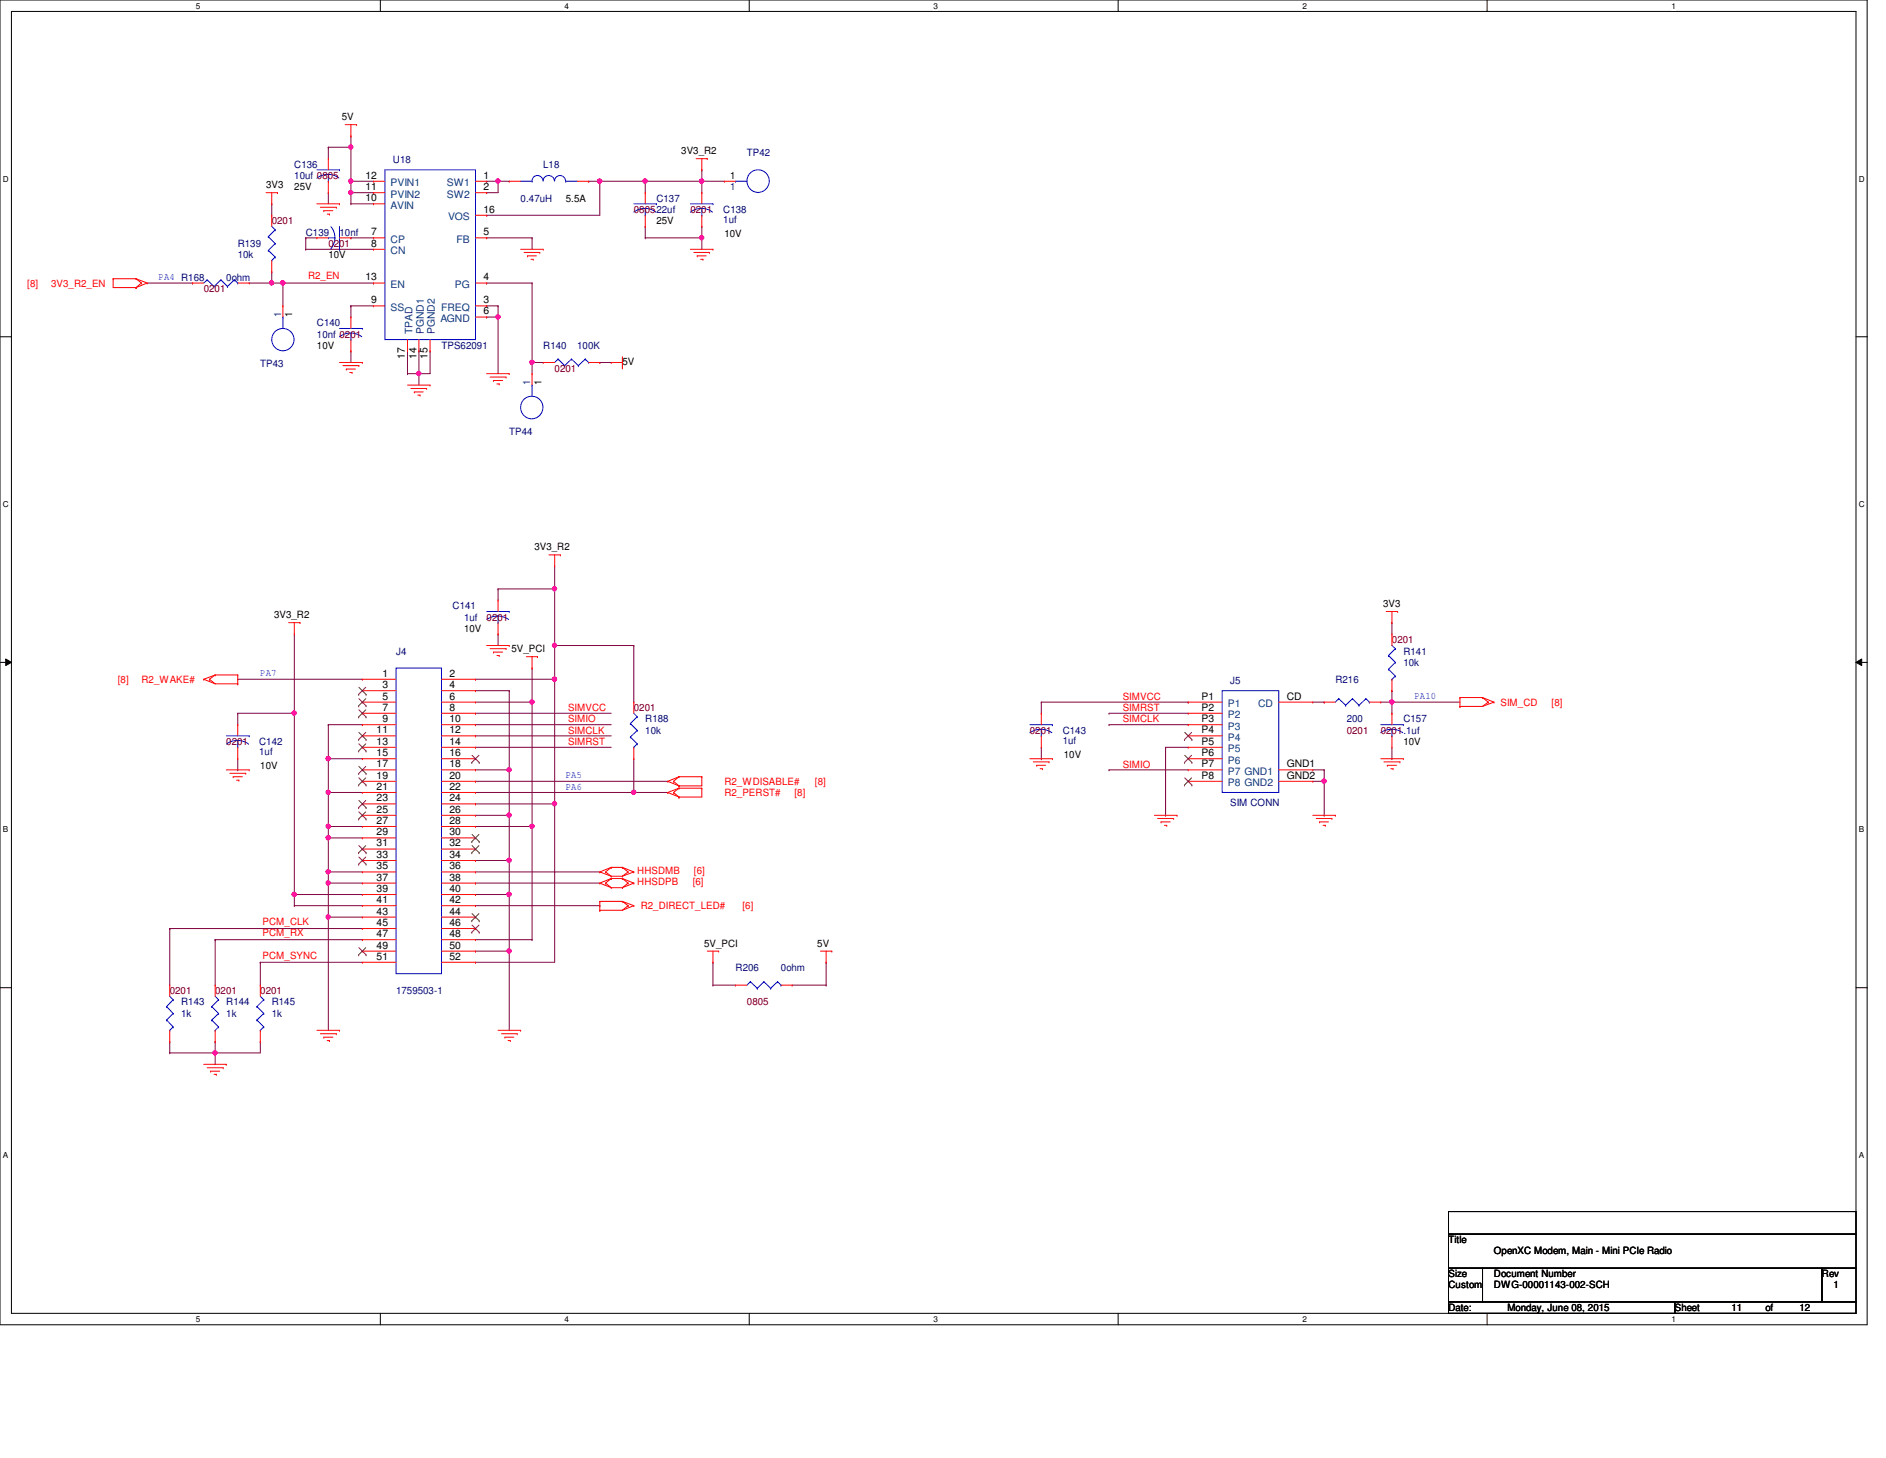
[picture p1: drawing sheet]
<svg xmlns="http://www.w3.org/2000/svg" width="279mm" height="216mm" viewBox="0 0 279 216" stroke-linecap="round" stroke-linejoin="round" font-family="sans-serif">
<path d="M0 0h276.6v196.2h-276.6zM1.7 1.7h273.3v192.8h-273.3z" fill="none" stroke="#000" stroke-width=".15"/>
<g fill="#fff">
<path d="M29 .2h.6v1.3h-.6z"/>
<path d="M29 194.6h.6v1.4h-.6z"/>
</g>
<path d="M56.3 0v1.7M56.3 194.5v1.7" fill="none" stroke="#000" stroke-width=".15"/>
<g fill="#fff">
<path d="M83.7 .2h.6v1.3h-.6z"/>
<path d="M83.7 194.6h.6v1.4h-.6z"/>
</g>
<path d="M111 0v1.7M111 194.5v1.7" fill="none" stroke="#000" stroke-width=".15"/>
<g fill="#fff">
<path d="M138.3 .2h.6v1.3h-.6z"/>
<path d="M138.3 194.6h.6v1.4h-.6z"/>
</g>
<path d="M165.7 0v1.7M165.7 194.5v1.7" fill="none" stroke="#000" stroke-width=".15"/>
<g fill="#fff">
<path d="M193 .2h.6v1.3h-.6z"/>
<path d="M193 194.6h.6v1.4h-.6z"/>
</g>
<path d="M220.3 0v1.7M220.3 194.5v1.7" fill="none" stroke="#000" stroke-width=".15"/>
<g fill="#fff">
<path d="M247.6 .2h.6v1.3h-.6z"/>
<path d="M247.6 194.6h.6v1.4h-.6z"/>
<path d="M.4 25.8h.9v1.3h-.9z"/>
<path d="M275.4 25.8h.8v1.3h-.8z"/>
<path d="M.4 74h.9v1.3h-.9z"/>
<path d="M275.4 74h.8v1.3h-.8z"/>
</g>
<path d="M0 49.9h1.7M275 49.9h1.6" fill="none" stroke="#000" stroke-width=".15"/>
<g fill="#fff">
<path d="M.4 122.2h.8v1.3h-.8z"/>
<path d="M275.4 122.2h.7v1.3h-.7z"/>
</g>
<path d="M0 98.1h1.7M.8 97.6l.9 .5-.9 .5zM275 98.1l.8-.5v1zM275 98.1h1.6" fill="none" stroke="#000" stroke-width=".15"/>
<path d="M.8 97.6l.9 .5-.9 .5zM275 98.1l.8-.5v1z" fill="#000"/>
<g fill="#fff">
<path d="M.4 170.3h.8v1.4h-.8z"/>
<path d="M275.4 170.3h.7v1.4h-.7z"/>
</g>
<path d="M0 146.3h1.7M275 146.3h1.6" fill="none" stroke="#000" stroke-width=".15"/>
<path d="M52 26.8h.1M52 30.2h.1M52 28.5h.1M52 26.8h3.3M52 26.8v1.7M52 30.2h3.3M52 28.5h3.3" fill="none" stroke="#800040" stroke-width=".15"/>
<circle cx="52" cy="28.5" r=".32" fill="#f0f"/>
<circle cx="52" cy="28.5" r=".32" fill="none" stroke="#f0f" stroke-width=".15"/>
<g fill="none" stroke="#800040" stroke-width=".15">
<path d="M45.3 35.2h.1M45.3 36.9h.1M45.3 35.2h1.6M45.3 35.2v1.7M45.3 36.9h10M52 28.5h.1M52 35.2h.1M52 28.5v1.7M52 35.2h3.3M52 45.3h.1M52 52h.1M52 45.3v1.6"/>
<path d="M52 52v1.7M52 45.3h3.3M62.1 52h.1M62.1 55.3h.1M62.1 52v3.3M62.1 55.3h1.6"/>
</g>
<circle cx="62" cy="55.3" r=".32" fill="#f0f"/>
<circle cx="62" cy="55.3" r=".32" fill="none" stroke="#f0f" stroke-width=".15"/>
<path d="M62.1 55.3h.1M62.1 55.3v1.7M63.7 52h.1M63.7 52v3.3M72.1 45.3h.1M72.1 45.3h1.7M73.8 45.3h.1M73.8 46.9h.1M73.8 45.3v10" fill="none" stroke="#800040" stroke-width=".15"/>
<circle cx="73.8" cy="46.9" r=".32" fill="#f0f"/>
<circle cx="73.8" cy="46.9" r=".32" fill="none" stroke="#f0f" stroke-width=".15"/>
<path d="M40.3 30.2h.1M40.3 30.2v1.7M52 21.8h.1M52 21.8v5M40.3 40.3h.1M40.3 40.3v1.6h1.6M41.9 41.9h.1M72.1 46.9h.1M72.1 46.9h1.7" fill="none" stroke="#800040" stroke-width=".15"/>
<circle cx="52" cy="26.8" r=".32" fill="#f0f"/>
<circle cx="52" cy="26.8" r=".32" fill="none" stroke="#f0f" stroke-width=".15"/>
<circle cx="52" cy="21.8" r=".32" fill="#f0f"/>
<circle cx="52" cy="21.8" r=".32" fill="none" stroke="#f0f" stroke-width=".15"/>
<path d="M48.6 21.8h.1M48.6 28.5h.1M48.6 21.8v1.7M48.6 28.5v1.7M52 20.2h.1M52 20.2v1.6h-3.4M72.1 26.8h.1M72.1 26.8h1.7" fill="none" stroke="#800040" stroke-width=".15"/>
<circle cx="73.8" cy="26.8" r=".32" fill="#f0f"/>
<circle cx="73.8" cy="26.8" r=".32" fill="none" stroke="#f0f" stroke-width=".15"/>
<path d="M72.1 28.5h.1M72.1 31.9h.1M73.8 26.8h.1M73.8 26.8v1.7h-1.7M73.8 26.8h1.6M88.9 26.8h.1M88.9 26.8h15.1M88.9 26.8v5.1h-16.8M95.6 26.8h.1" fill="none" stroke="#800040" stroke-width=".15"/>
<circle cx="95.6" cy="26.8" r=".32" fill="#f0f"/>
<circle cx="95.6" cy="26.8" r=".32" fill="none" stroke="#f0f" stroke-width=".15"/>
<path d="M87.2 26.8h.1M87.2 26.8h1.7" fill="none" stroke="#800040" stroke-width=".15"/>
<circle cx="88.8" cy="26.8" r=".32" fill="#f0f"/>
<circle cx="88.8" cy="26.8" r=".32" fill="none" stroke="#f0f" stroke-width=".15"/>
<path d="M95.6 33.5h.1M95.6 35.2h.1M95.6 33.5v1.7M95.6 35.2h8.4M104 25.1h.1M104 33.5h.1M104 35.2h.1M104 25.1v1.7M104 33.5v3.4" fill="none" stroke="#800040" stroke-width=".15"/>
<circle cx="103.9" cy="35.2" r=".32" fill="#f0f"/>
<circle cx="103.9" cy="35.2" r=".32" fill="none" stroke="#f0f" stroke-width=".15"/>
<path d="M95.6 26.8h.1M95.6 26.8v1.7M104 26.8h.1M104 26.8v1.7M78.8 41.9h.1M78.8 41.9v11.8" fill="none" stroke="#800040" stroke-width=".15"/>
<circle cx="78.8" cy="53.7" r=".32" fill="#f0f"/>
<circle cx="78.8" cy="53.7" r=".32" fill="none" stroke="#f0f" stroke-width=".15"/>
<g fill="none" stroke="#800040" stroke-width=".15">
<path d="M72.1 35.2h.1M72.1 35.2h6.7M78.8 35.2h.1M78.8 35.2v1.7M72.1 41.9h.1M72.1 41.9h6.7M78.8 53.7h.1M78.8 53.7h1.7M78.8 53.7v1.6M88.9 53.7h.1M88.9 53.7h1.7M35.2 100.6h.1"/>
<path d="M35.2 100.6h18.5M70.4 115.7h.1M70.4 115.7h28.5M70.4 117.3h23.5M93.9 117.3h.1"/>
</g>
<circle cx="93.9" cy="117.3" r=".32" fill="#f0f"/>
<circle cx="93.9" cy="117.3" r=".32" fill="none" stroke="#f0f" stroke-width=".15"/>
<path d="M48.6 107.3h.1M48.6 112.4h.1M48.6 107.3h5.1M48.6 107.3v5.1M48.6 112.4h5.1M70.4 102.3h.1M70.4 102.3h5M75.4 102.3h.1M75.4 102.3v11.7" fill="none" stroke="#800040" stroke-width=".15"/>
<circle cx="48.6" cy="112.3" r=".32" fill="#f0f"/>
<circle cx="48.6" cy="112.3" r=".32" fill="none" stroke="#f0f" stroke-width=".15"/>
<path d="M48.6 112.4h.1M48.6 112.4v4.9M70.4 114h.1M70.4 114h5" fill="none" stroke="#800040" stroke-width=".15"/>
<circle cx="75.4" cy="114" r=".32" fill="#f0f"/>
<circle cx="75.4" cy="114" r=".32" fill="none" stroke="#f0f" stroke-width=".15"/>
<path d="M48.6 117.3h.1M48.6 117.3h5.1M75.4 114h.1M75.4 114v6.7" fill="none" stroke="#800040" stroke-width=".15"/>
<circle cx="48.6" cy="117.3" r=".32" fill="#f0f"/>
<circle cx="48.6" cy="117.3" r=".32" fill="none" stroke="#f0f" stroke-width=".15"/>
<path d="M48.6 117.3h.1M48.6 117.3v5.1M70.4 120.7h.1M70.4 120.7h5" fill="none" stroke="#800040" stroke-width=".15"/>
<circle cx="75.4" cy="120.7" r=".32" fill="#f0f"/>
<circle cx="75.4" cy="120.7" r=".32" fill="none" stroke="#f0f" stroke-width=".15"/>
<path d="M48.6 122.4h.1M48.6 122.4h5.1M75.4 120.7h.1M75.4 120.7v6.7" fill="none" stroke="#800040" stroke-width=".15"/>
<circle cx="48.6" cy="122.4" r=".32" fill="#f0f"/>
<circle cx="48.6" cy="122.4" r=".32" fill="none" stroke="#f0f" stroke-width=".15"/>
<path d="M48.6 122.4h.1M48.6 124.1h.1M48.6 122.4v6.7M48.6 124.1h5.1" fill="none" stroke="#800040" stroke-width=".15"/>
<circle cx="48.6" cy="129.1" r=".32" fill="#f0f"/>
<circle cx="48.6" cy="129.1" r=".32" fill="none" stroke="#f0f" stroke-width=".15"/>
<circle cx="48.6" cy="124.1" r=".32" fill="#f0f"/>
<circle cx="48.6" cy="124.1" r=".32" fill="none" stroke="#f0f" stroke-width=".15"/>
<path d="M70.4 127.4h.1M70.4 127.4h5" fill="none" stroke="#800040" stroke-width=".15"/>
<circle cx="75.4" cy="127.4" r=".32" fill="#f0f"/>
<circle cx="75.4" cy="127.4" r=".32" fill="none" stroke="#f0f" stroke-width=".15"/>
<path d="M48.6 129.1h.1M48.6 130.8h.1M48.6 129.1h5.1M48.6 129.1v1.7M48.6 130.8h5.1M75.4 127.4h.1M75.4 127.4v5.1" fill="none" stroke="#800040" stroke-width=".15"/>
<circle cx="48.6" cy="130.7" r=".32" fill="#f0f"/>
<circle cx="48.6" cy="130.7" r=".32" fill="none" stroke="#f0f" stroke-width=".15"/>
<path d="M48.6 130.8h.1M48.6 130.8v5M70.4 132.5h.1M70.4 132.5h5" fill="none" stroke="#800040" stroke-width=".15"/>
<circle cx="75.4" cy="132.4" r=".32" fill="#f0f"/>
<circle cx="75.4" cy="132.4" r=".32" fill="none" stroke="#f0f" stroke-width=".15"/>
<path d="M48.6 135.8h.1M48.6 135.8h5.1M48.6 135.8v16.8M75.4 132.5h.1M75.4 132.5v8.3" fill="none" stroke="#800040" stroke-width=".15"/>
<circle cx="48.6" cy="135.8" r=".32" fill="#f0f"/>
<circle cx="48.6" cy="135.8" r=".32" fill="none" stroke="#f0f" stroke-width=".15"/>
<path d="M70.4 140.8h.1M70.4 140.8h5M75.4 140.8h.1M75.4 140.8v11.8" fill="none" stroke="#800040" stroke-width=".15"/>
<circle cx="75.4" cy="140.8" r=".32" fill="#f0f"/>
<circle cx="75.4" cy="140.8" r=".32" fill="none" stroke="#f0f" stroke-width=".15"/>
<path d="M82.2 87.2h.1M82.2 83.8v3.4M70.4 100.6h.1M70.4 119h.1M70.4 100.6h11.8M70.4 119h11.8" fill="none" stroke="#800040" stroke-width=".15"/>
<circle cx="82.1" cy="119" r=".32" fill="#f0f"/>
<circle cx="82.1" cy="119" r=".32" fill="none" stroke="#f0f" stroke-width=".15"/>
<path d="M43.6 93.9v11.7M43.6 105.6h.1M82.2 100.6h.1M82.2 119h.1M82.2 100.6v41.9h-11.8M43.6 132.5h.1M43.6 132.5h10.1M70.4 142.5h.1" fill="none" stroke="#800040" stroke-width=".15"/>
<circle cx="43.6" cy="105.6" r=".32" fill="#f0f"/>
<circle cx="43.6" cy="105.6" r=".32" fill="none" stroke="#f0f" stroke-width=".15"/>
<g fill="none" stroke="#800040" stroke-width=".15">
<path d="M70.4 105.6h.1M70.4 107.3h.1M70.4 109h.1M70.4 110.7h.1M70.4 105.6h20.2M70.4 107.3h20.2M70.4 109h20.2M70.4 110.7h20.2M25.1 137.5h.1M25.1 137.5h28.6M31.9 139.1h.1M31.9 139.1h21.8"/>
<path d="M43.6 134.1h.1M43.6 132.5h.1M43.6 134.1h10.1M43.6 132.5v1.6M70.4 129.1h.1M70.4 130.8h.1M70.4 129.1h18.5M70.4 130.8h18.5M25.1 154.3h.1M25.1 155.9h.1M25.1 154.3v1.6M25.1 155.9h13.5"/>
<path d="M31.9 154.3h.1M31.9 155.9h.1M31.9 154.3v1.6M38.6 142.5h.1M38.6 142.5h15.1"/>
</g>
<circle cx="31.9" cy="155.9" r=".32" fill="#f0f"/>
<circle cx="31.9" cy="155.9" r=".32" fill="none" stroke="#f0f" stroke-width=".15"/>
<g fill="none" stroke="#800040" stroke-width=".15">
<path d="M206.2 92.2h.1M206.2 92.2v1.7M154.3 104h21.7M164.3 105.6h.1M164.3 107.3h.1M164.3 114h.1M164.3 105.6h11.7M164.3 107.3h11.7M164.3 114h11.7M172.7 110.7h.1M172.7 110.7h3.3M176 104h.1"/>
<path d="M194.5 114h1.7M194.5 115.7h1.7M196.2 114h.1M196.2 115.7h.1M196.2 114v1.7M206.2 102.3h.1M206.2 102.3v1.7M25.1 137.5h.1M25.1 137.5v8.4M31.9 139.1h.1M31.9 139.1v6.8M31.9 155.9h.1"/>
<path d="M31.9 155.9v1.7M38.6 154.3h.1M38.6 142.5h.1M38.6 142.5v3.4M38.6 154.3v1.6"/>
</g>
<circle cx="196.1" cy="115.7" r=".32" fill="#f0f"/>
<circle cx="196.1" cy="115.7" r=".32" fill="none" stroke="#f0f" stroke-width=".15"/>
<path d="M35.2 105.6h.1M35.2 105.6v1.7M35.2 105.6h8.4M43.6 105.6h.1M43.6 105.6v26.9M172.7 110.7v10M196.2 115.7v5M43.6 132.5h.1M172.7 120.7h.1M196.2 120.7h.1" fill="none" stroke="#800040" stroke-width=".15"/>
<circle cx="43.6" cy="132.4" r=".32" fill="#f0f"/>
<circle cx="43.6" cy="132.4" r=".32" fill="none" stroke="#f0f" stroke-width=".15"/>
<path d="M104 26.8h.1M104 26.8h3.3M35.2 114h.1M35.2 112.4v1.6M154.3 112.4h.1M154.3 104h.1M154.3 104v1.6M154.3 110.7v1.7" fill="none" stroke="#800040" stroke-width=".15"/>
<circle cx="103.9" cy="26.8" r=".32" fill="#f0f"/>
<circle cx="103.9" cy="26.8" r=".32" fill="none" stroke="#f0f" stroke-width=".15"/>
<path d="M41.9 41.9h.1M41.9 41.9v3.4M41.9 41.9h13.4M55.3 41.9h.1" fill="none" stroke="#800040" stroke-width=".15"/>
<circle cx="41.9" cy="41.9" r=".32" fill="#f0f"/>
<circle cx="41.9" cy="41.9" r=".32" fill="none" stroke="#f0f" stroke-width=".15"/>
<path d="M21.8 41.9h6.7M28.5 41.9h.1M36.9 41.9h3.4M40.3 41.9h.1" fill="none" stroke="#800040" stroke-width=".15"/>
<circle cx="40.2" cy="41.9" r=".32" fill="#f0f"/>
<circle cx="40.2" cy="41.9" r=".32" fill="none" stroke="#f0f" stroke-width=".15"/>
<path d="M73.8 93.9h.1M73.8 87.2h.1M73.8 87.2v1.7M73.8 93.9v1.7M73.8 87.2h8.4M82.2 87.2h.1M82.2 95.6h.1M82.2 87.2v8.4" fill="none" stroke="#800040" stroke-width=".15"/>
<circle cx="82.1" cy="87.2" r=".32" fill="#f0f"/>
<circle cx="82.1" cy="87.2" r=".32" fill="none" stroke="#f0f" stroke-width=".15"/>
<path d="M82.2 95.6h.1M82.2 95.6h11.7M82.2 95.6v5M93.9 95.6h.1M93.9 95.6v8.4M82.2 100.6h.1M93.9 117.3h.1M93.9 112.4v4.9M93.9 117.3h5M98.9 117.3h.1" fill="none" stroke="#800040" stroke-width=".15"/>
<circle cx="82.1" cy="95.6" r=".32" fill="#f0f"/>
<circle cx="82.1" cy="95.6" r=".32" fill="none" stroke="#f0f" stroke-width=".15"/>
<circle cx="82.1" cy="100.6" r=".32" fill="#f0f"/>
<circle cx="82.1" cy="100.6" r=".32" fill="none" stroke="#f0f" stroke-width=".15"/>
<g fill="none" stroke="#800040" stroke-width=".15">
<path d="M60.4 55.3h.1M60.4 52v3.3M60.4 55.3h1.7M62.1 55.3h.1M78.8 98.9h.1M78.8 98.9v5.1M70.4 104h8.4M78.8 104h.1M105.6 145.9h.1M105.6 142.5h.1M105.6 145.9h3.4M105.6 142.5v3.4"/>
<path d="M117.3 145.9h5.1M122.4 145.9h.1M122.4 142.5h.1M122.4 142.5v3.4"/>
</g>
<circle cx="78.8" cy="103.9" r=".32" fill="#f0f"/>
<circle cx="78.8" cy="103.9" r=".32" fill="none" stroke="#f0f" stroke-width=".15"/>
<path d="M70.4 122.4h8.4M78.8 122.4h.1" fill="none" stroke="#800040" stroke-width=".15"/>
<circle cx="78.8" cy="122.4" r=".32" fill="#f0f"/>
<circle cx="78.8" cy="122.4" r=".32" fill="none" stroke="#f0f" stroke-width=".15"/>
<path d="M78.8 104h.1M78.8 104v35.1M206.2 104h.1M206.2 104h10.1M70.4 139.1h8.4M70.4 134.1h18.5M78.8 139.1h.1M78.8 122.4h.1M88.9 134.1h.1" fill="none" stroke="#800040" stroke-width=".15"/>
<circle cx="206.2" cy="103.9" r=".32" fill="#f0f"/>
<circle cx="206.2" cy="103.9" r=".32" fill="none" stroke="#f0f" stroke-width=".15"/>
<path d="M194.5 104h1.7M196.2 104h.1M204.6 104h1.6M206.2 104h.1M206.2 105.6h.1M206.2 112.4h.1M206.2 104v1.6M206.2 110.7v1.7" fill="none" stroke="#800040" stroke-width=".15"/>
<g fill="none" stroke="#f00" stroke-width=".15">
<path d="M51.1 18.5h1.7M52 18.5v1.7M52.8 18.5h.1M39.4 28.5h1.7M40.3 30.2h.1M40.3 31.9h.1M40.3 28.5v1.7M40.3 31.9v1.6M40.3 38.6v1.7M41.1 28.5h.1M46.9 35.2h.1M46.9 30.2h3.4"/>
<path d="M46.9 35.2h1.7M47.5 30.7h2.3M48 31.2h.1M48 31.2h1.3M48.5 31.7h.3M48.6 23.5h.1M48.6 28.5h.1M48.6 23.5v1.6M48.6 26.8v1.7M48.8 31.7h.1M49.8 30.7h.1M50.3 30.2h.1"/>
<path d="M50.3 35.2h1.7M52 20.2h.1M52 35.2h.1M55.3 26.8h.1M55.3 28.5h.1M55.3 30.2h.1M55.3 35.2h.1M55.3 36.9h.1M55.3 28.5h1.7M55.3 30.2h1.7M55.3 36.9h1.7M55.3 35.2h1.7"/>
<path d="M55.3 26.8h1.7M70.4 28.5h1.7M70.4 35.2h1.7M70.4 26.8h1.7M70.4 31.9h1.7M72.1 26.8h.1M72.1 28.5h.1M72.1 31.9h.1M72.1 35.2h.1M75.4 26.8h.1M75.4 26.8h1.7M77.1 36.9h3.4"/>
<path d="M77.6 37.4h2.4M78.1 37.9h.1M78.1 37.9h1.4M78.7 38.4h.3M79 38.4h.1M80 37.4h.1M80.5 36.9h.1M85.5 26.8h1.7M87.2 26.8h.1M95.6 28.5h.1M95.6 33.5h.1M95.6 28.5v1.7"/>
<path d="M95.6 31.9v1.6M102.3 36.9h3.3M102.8 37.4h2.3M103.1 23.5h1.7M103.3 37.9h.1M103.3 37.9h1.3M103.8 38.4h.3M104 25.1h.1M104 28.5h.1M104 33.5h.1M104 23.5v1.6M104 28.5v1.7"/>
<path d="M104 31.9v1.6M104.1 38.4h.1M104.8 23.5h.1M105.1 37.4h.1M105.6 36.9h.1M107.3 26.8h.1M107.3 26.8h1.7M16.8 41.3h.1M16.8 41.3v1.3h3.4M16.8 41.3h3.4M20.2 42.6h.1M20.2 41.3h.1"/>
<path d="M20.2 41.3l1.6 .6M20.2 41.3l.8 .6M21 41.9h.1M21 41.9l-.8 .7M21.8 41.9h.1M21.8 41.9l-1.6 .7M28.5 41.9h.1M28.5 41.9h1.7M35.2 41.9h1.7M36.9 41.9h.1M40.3 40.3h.1M41.9 45.3h.1"/>
<path d="M41.9 45.3v1.6M50.3 53.7h3.4M50.8 54.1h2.4M51.3 54.7h.1M51.3 54.7h1.4M51.8 55.2h.4M52 46.9h.1M52 52h.1M52 46.9v1.7M52 50.3v1.7M52.2 55.2h.1M53.2 54.1h.1"/>
<path d="M53.7 53.7h.1M55.3 45.3h.1M55.3 41.9h.1M55.3 45.3h1.7M55.3 41.9h1.7M60.4 52h.1M60.4 57h3.3M60.4 50.3v1.7M60.9 57.5h2.3M61.4 58h.1M61.4 58h1.3M61.9 58.5h.3"/>
<path d="M62.1 52h.1M62.1 50.3v1.7M62.2 58.5h.1M63.2 57.5h.1M63.7 57h.1M63.7 52h.1M63.7 50.3v1.7M70.4 45.3h1.7M70.4 41.9h1.7M70.4 46.9h1.7M72.1 41.9h.1M72.1 45.3h.1"/>
<path d="M72.1 46.9h.1M72.1 55.3h3.3M72.6 55.8h2.4M73.1 56.3h.1M73.1 56.3h1.4M73.6 56.9h.4M74 56.9h.1M75 55.8h.1M75.4 55.3h.1M78.8 55.3h.1M78.8 55.3v1.7M80.5 53.7h.1"/>
<path d="M80.5 53.7h1.7M87.2 53.7h1.7M88.9 53.7h.1M90.6 53.7h.1M90.6 53.7h1.6M92.2 54.5h.1M92.2 52.8v1.7M31.9 99.9h.1M31.9 99.9l-1.7 .7M31.9 99.9h3.3M31.9 99.9l-.9 .7M35.2 99.9h.1"/>
<path d="M35.2 99.9v1.4M42.8 92.2h1.6M43.6 93.9h.1M43.6 92.2v1.7M44.4 92.2h.1M72.1 95.6h3.3M72.6 96.1h2.4M73.1 96.6h.1M73.1 96.6h1.4M73.6 97.1h.4M73.8 88.9h.1M73.8 93.9h.1"/>
<path d="M73.8 88.9v1.7M73.8 92.2v1.7M74 97.1h.1M75 96.1h.1M75.4 95.6h.1M78 97.2h1.6M78.8 98.9h.1M78.8 97.2v1.7M79.6 97.2h.1M81.3 82.2h1.7M82.2 83.8h.1M82.2 82.2v1.6"/>
<path d="M83 82.2h.1M205.4 90.6h1.7M206.2 92.2h.1M206.2 93.9h.1M206.2 90.6v1.6M206.2 93.9v1.7M207.1 90.6h.1M30.2 100.6h.1M30.2 100.6l1.7 .7M31 100.6h.1M31 100.6l.9 .7M31.9 101.3h3.3"/>
<path d="M33.5 114h3.4M34 114.5h2.4M34.5 115h.1M34.5 115h1.4M35.1 115.5h.3M35.2 101.3h.1M35.2 107.3h.1M35.2 112.4h.1M35.2 107.3v1.7M35.2 110.7v1.7M35.4 115.5h.1M36.4 114.5h.1"/>
<path d="M36.9 114h.1M53.7 100.6h.1M53.7 102.3h.1M53.7 104h.1M53.7 105.6h.1M53.7 107.3h.1M53.7 109h.1M53.7 110.7h.1M53.7 112.4h.1M53.7 114h.1M53.7 115.7h.1M53.7 117.3h.1"/>
<path d="M53.7 119h.1M53.7 114h5M53.7 112.4h5M53.7 104h5M53.7 105.6h5M53.7 107.3h5M53.7 109h5M53.7 110.7h5M53.7 115.7h5M53.7 100.6h5M53.7 102.3h5M53.7 117.3h5"/>
<path d="M53.7 119h5M65.4 114h5M65.4 112.4h5M65.4 104h5M65.4 105.6h5M65.4 107.3h5M65.4 109h5M65.4 110.7h5M65.4 115.7h5M65.4 100.6h5M65.4 102.3h5M65.4 117.3h5"/>
<path d="M65.4 119h5M70.4 100.6h.1M70.4 102.3h.1M70.4 104h.1M70.4 105.6h.1M70.4 107.3h.1M70.4 109h.1M70.4 110.7h.1M70.4 112.4h.1M70.4 114h.1M70.4 115.7h.1M70.4 117.3h.1"/>
<path d="M70.4 119h.1M93.9 104h.1M93.9 112.4h.1M93.9 104v1.6M93.9 110.7v1.7M98.9 115.7h.1M98.9 117.3h.1M98.9 115.7l1.7 .7M98.9 117.3l1.7 .7M99.8 115.7h.1M99.8 117.3h.1M99.8 115.7l.8 .7"/>
<path d="M99.8 117.3l.8 .7M100.6 116.4h.1M100.6 115h.1M100.6 118h.1M100.6 116.7h.1M100.6 115h3.4M100.6 115l-1.7 .7M100.6 115l-.8 .7M100.6 116.7h3.4M100.6 116.7l-1.7 .6M100.6 116.7l-.8 .6M104 115h.1"/>
<path d="M104 116.7h.1M104 115v1.4h-3.4M104 116.7v1.3h-3.4M152.6 112.4h3.3M153.1 112.8h2.3M153.6 113.3h.1M153.6 113.3h1.3M154.1 113.8h.3M154.3 105.6h.1M154.3 110.7h.1M154.3 105.6v1.7M154.3 109v1.7"/>
<path d="M154.4 113.8h.1M155.4 112.8h.1M155.9 112.4h.1M176 104h.1M176 105.6h.1M176 107.3h.1M176 109h.1M176 110.7h.1M176 112.4h.1M176 114h.1M176 115.7h.1M176 114h5.1"/>
<path d="M176 112.4h5.1M176 104h5.1M176 105.6h5.1M176 107.3h5.1M176 109h5.1M176 110.7h5.1M176 115.7h5.1M189.4 114h5.1M189.4 104h5.1M189.4 115.7h5.1M194.5 104h.1M194.5 114h.1"/>
<path d="M194.5 115.7h.1M196.2 104h.1M196.2 104h1.6M202.9 104h1.7M204.6 104h.1M204.6 112.4h3.3M205 112.8h2.4M205.5 113.3h.1M205.5 113.3h1.4M206 113.8h.4M206.2 105.6h.1M206.2 110.7h.1"/>
<path d="M206.2 102.3h.1M206.2 100.6v1.7M206.2 105.6v1.7M206.2 109v1.7M206.4 113.8h.1M207.4 112.8h.1M207.9 112.4h.1M216.3 104.6h.1M216.3 103.3h.1M216.3 104.6h3.3M216.3 103.3h3.3M216.3 103.3v1.3"/>
<path d="M219.6 103.3h.1M219.6 103.3l1.7 .7M219.6 103.3l.9 .7M220.5 104h.1M220.5 104l-.9 .6M221.3 104h.1M221.3 104l-1.7 .6M53.7 120.7h.1M53.7 122.4h.1M53.7 124.1h.1M53.7 125.7h.1M53.7 127.4h.1"/>
<path d="M53.7 129.1h.1M53.7 130.8h.1M53.7 132.5h.1M53.7 134.1h.1M53.7 135.8h.1M53.7 137.5h.1M53.7 139.1h.1M53.7 120.7h5M53.7 122.4h5M53.7 124.1h5M53.7 125.7h5M53.7 127.4h5"/>
<path d="M53.7 129.1h5M53.7 130.8h5M53.7 132.5h5M53.7 134.1h5M53.7 135.8h5M53.7 137.5h5M53.7 139.1h5M65.4 120.7h5M65.4 122.4h5M65.4 124.1h5M65.4 125.7h5M65.4 127.4h5"/>
<path d="M65.4 129.1h5M65.4 130.8h5M65.4 132.5h5M65.4 134.1h5M65.4 135.8h5M65.4 137.5h5M65.4 139.1h5M70.4 120.7h.1M70.4 122.4h.1M70.4 124.1h.1M70.4 125.7h.1M70.4 127.4h.1"/>
<path d="M70.4 129.1h.1M70.4 130.8h.1M70.4 132.5h.1M70.4 134.1h.1M70.4 135.8h.1M70.4 137.5h.1M70.4 139.1h.1M88.9 129.1h.1M88.9 130.8h.1M88.9 134.8h.1M88.9 133.5h.1M88.9 129.1l1.7 .7"/>
<path d="M88.9 130.8l1.7 .6M88.9 134.8h3.3M88.9 133.5h3.3M88.9 133.5v1.3M89.7 129.1h.1M89.7 130.8h.1M89.7 129.1l.9 .7M89.7 130.8l.9 .6M90.6 129.8h.1M90.6 128.4h.1M90.6 131.4h.1M90.6 130.1h.1"/>
<path d="M90.6 128.4h1.6M90.6 129.8h1.6M90.6 128.4l-1.7 .7M90.6 128.4l-.9 .7M90.6 130.1h1.6M90.6 131.4h1.6M90.6 130.1l-1.7 .7M90.6 130.1l-.9 .7M92.2 128.4h.1M92.2 129.8h.1M92.2 130.1h.1M92.2 131.4h.1"/>
<path d="M92.2 133.5h.1M92.2 128.4l1.7 .7M92.2 128.4l.8 .7M92.2 130.1l1.7 .7M92.2 130.1l.8 .7M92.2 133.5l1.7 .6M92.2 133.5l.8 .6M93 129.1h.1M93 130.8h.1M93 134.1h.1M93 129.1l-.8 .7M93 130.8l-.8 .6"/>
<path d="M93 134.1l-.8 .7M93.9 129.1h.1M93.9 130.8h.1M93.9 134.1h.1M93.9 129.1l-1.7 .7M93.9 130.8l-1.7 .6M93.9 134.1l-1.7 .7M171 120.7h3.4M171.5 121.2h2.4M172 121.7h.1M172 121.7h1.4M172.5 122.2h.3"/>
<path d="M172.8 122.2h.1M173.9 121.2h.1M174.4 120.7h.1M194.5 120.7h3.3M195 121.2h2.3M195.5 121.7h.1M195.5 121.7h1.3M196 122.2h.3M196.3 122.2h.1M197.3 121.2h.1M197.8 120.7h.1M25.1 145.9h.1"/>
<path d="M25.1 154.3h.1M25.1 145.9v1.6M25.1 152.6v1.7M30.2 157.6h3.3M30.7 158.1h2.4M31.2 158.6h.1M31.2 158.6h1.4M31.7 159.1h.3M31.9 145.9h.1M31.9 154.3h.1M31.9 145.9v1.6M31.9 152.6v1.7"/>
<path d="M32 159.1h.1M33.1 158.1h.1M33.5 157.6h.1M38.6 145.9h.1M38.6 154.3h.1M38.6 145.9v1.6M38.6 152.6v1.7M46.9 152.6h3.4M47.5 153.1h2.3M48 153.6h.1M48 153.6h1.3M48.5 154.1h.3"/>
<path d="M48.8 154.1h.1M49.8 153.1h.1M50.3 152.6h.1M53.7 140.8h.1M53.7 142.5h.1M53.7 140.8h5M53.7 142.5h5M65.4 140.8h5M65.4 142.5h5M70.4 140.8h.1M70.4 142.5h.1M73.8 152.6h3.3"/>
<path d="M74.3 153.1h2.3M74.8 153.6h.1M74.8 153.6h1.3M75.3 154.1h.3M75.6 154.1h.1M76.6 153.1h.1M77.1 152.6h.1M104.8 140.8h1.7M105.6 142.5h.1M105.6 140.8v1.7M106.5 140.8h.1M109 145.9h.1"/>
<path d="M109 145.9h1.7M115.7 145.9h1.6M117.3 145.9h.1M121.5 140.8h1.7M122.4 142.5h.1M122.4 140.8v1.7M123.2 140.8h.1"/>
</g>
<path d="M214.6 179.4h60.4v3.4h-60.4zM214.6 182.8h60.4v5h-60.4zM214.6 187.8h5v5h-5zM214.6 192.8h33.5v1.7h-33.5zM219.6 187.8h50.3v5h-50.3zM248.1 192.8h26.9v1.7h-26.9zM269.9 187.8h5.1v5h-5.1z" fill="none" stroke="#000" stroke-width=".15"/>
<g fill="none" stroke="#00f" stroke-width=".15">
<path d="M39.8 35.1h.1M39.8 37.1h.1M39.8 35.1l1 1M39.8 37.1l1 1M40.3 38.6h.1M40.3 33.5l.5 .5M40.8 34h.1M40.8 36.1h.1M40.8 38.1h.1M40.8 34l-1 1.1M40.8 36.1l-1 1M40.8 38.1l-.5 .5"/>
<path d="M46.9 26.4l.7-.4 1-.2a2.47 2.47 0 0 1 1.6 .6M46.9 25.1h3.4M48.6 35.2h.1M48.6 26.8h.1M48.6 35.2h1.1M48.6 25.8v1M49 33.6a2.54 2.54 0 0 1 0 3.2M50.3 36.9h.1M50.3 25.1h.1M50.3 33.5v3.4M57 25.1h13.4v25.2h-13.4zM77.1 26.8h1.7"/>
<path d="M78.8 26.8a.8 .8 0 0 1 .8-.8 .8 .8 0 0 1 .8 .8M78.8 26.8h.1M80.5 26.8a.83 .83 0 0 1 .8-.8 .83 .83 0 0 1 .8 .8M82.2 26.8a.8 .8 0 0 1 .8-.8 .8 .8 0 0 1 .8 .8M83.8 26.8h.1M83.8 26.8h1.7M93.9 31.4l.6-.3 1-.2a2.47 2.47 0 0 1 1.7 .5M93.9 30.2h3.3M95.6 31.9h.1M95.6 30.9v1M97.2 30.2h.1M102.3 31.4l.6-.3 1-.2a2.47 2.47 0 0 1 1.6 .5"/>
<path d="M102.3 30.2h3.3M104 31.9h.1M104 30.9v1M105.6 30.2h.1M109 26.8h.1M109 26.8h1.7M30.7 41.4h.1M30.7 41.4l-.5 .5M30.7 41.4l1 1M31.7 42.4h.1M32.7 41.4h.1M32.7 41.4l-1 1"/>
<path d="M32.7 41.4l1 1M33.7 42.4h.1M34.7 41.4h.1M34.7 41.4l-1 1M34.7 41.4l.5 .5M35.2 41.9h.1M41.9 46.9h.1M41.9 46.9v1.7M50.3 49.9a2.75 2.75 0 0 1 3.3 0M50.3 48.6h3.4M52 50.3h.1M52 49.3v1"/>
<path d="M53.7 48.6h.1M78.8 57h.1M78.8 57v1.7M82.7 53.2h.1M82.7 53.2l-.5 .5M82.7 53.2l1 .9M83.7 54.1h.1M84.7 53.2h.1M84.7 53.2l-1 .9M84.7 53.2l1 .9M85.7 54.1h.1M86.7 53.2h.1"/>
<path d="M86.7 53.2l-1 .9M86.7 53.2l.5 .5M87.2 53.7h.1M58.7 98.9h6.7v45.3h-6.7zM72.1 91.7l.6-.3 1-.2a2.69 2.69 0 0 1 1.7 .5M72.1 90.6h3.3M73.8 92.2h.1M73.8 91.2v1M75.4 90.6h.1M205.7 97.1h.1M205.7 99.1h.1M205.7 97.1l1 1"/>
<path d="M205.7 99.1l1 1M206.2 95.6l.5 .5M206.7 96.1h.1M206.7 98.1h.1M206.7 96.1l-1 1M206.7 98.1l-1 1M33.5 109h3.4M33.6 110.2a2.69 2.69 0 0 1 3.2 0M35.2 110.7h.1M35.2 109.6v1.1M36.9 109h.1M93.4 107.1h.1"/>
<path d="M93.4 109.1h.1M93.4 107.1l1 1.1M93.4 109.1l1 1.1M93.9 110.7h.1M93.9 105.6l.5 .5M94.4 106.1h.1M94.4 108.2h.1M94.4 110.2h.1M94.4 106.1l-1 1M94.4 108.2l-1 .9M94.4 110.2l-.5 .5M152.6 108.5l.6-.3 1-.2a2.69 2.69 0 0 1 1.6 .5"/>
<path d="M152.6 107.3h3.3M154.3 109h.1M154.3 108v1M155.9 107.3h.1M181.1 102.3h8.3v15h-8.3zM198.3 103.5h.1M198.3 103.5l-.5 .5M198.3 103.5l1 .9M199.3 104.4h.1M200.4 103.5h.1M200.4 103.5l-1.1 .9M200.4 103.5l.9 .9"/>
<path d="M201.3 104.4h.1M202.4 103.5h.1M202.4 103.5l-1.1 .9M202.4 103.5l.5 .5M202.9 104h.1M204.6 108.5a2.69 2.69 0 0 1 1.6-.5 2.79 2.79 0 0 1 1.6 .5M204.6 107.3h3.3M206.2 109h.1M206.2 100.6h.1M206.2 108v1M206.7 100.1h.1M206.7 100.1l-.5 .5"/>
<path d="M207.9 107.3h.1M24.7 149.1h.1M24.7 151h.1M24.7 149.1l1 1M24.7 151l1 1.1M25.1 152.6h.1M25.1 147.5l.6 .5M25.7 148h.1M25.7 150.1h.1M25.7 152.1h.1M25.7 148l-1 1.1M25.7 150.1l-1 .9"/>
<path d="M25.7 152.1l-.6 .5M31.4 149.1h.1M31.4 151h.1M31.4 149.1l1 1M31.4 151l1 1.1M31.9 152.6h.1M31.9 147.5l.5 .5M32.4 148h.1M32.4 150.1h.1M32.4 152.1h.1M32.4 148l-1 1.1M32.4 150.1l-1 .9"/>
<path d="M32.4 152.1l-.5 .5M38.1 149.1h.1M38.1 151h.1M38.1 149.1l1 1M38.1 151l1 1.1M38.6 152.6h.1M38.6 147.5l.5 .5M39.1 148h.1M39.1 150.1h.1M39.1 152.1h.1M39.1 148l-1 1.1M39.1 150.1l-1 .9"/>
<path d="M39.1 152.1l-.5 .5M111.2 145.4h.1M111.2 145.4l-.5 .5M111.2 145.4l1 .9M112.2 146.3h.1M113.2 145.4h.1M113.2 145.4l-1 .9M113.2 145.4l1 .9M114.2 146.3h.1M115.2 145.4h.1M115.2 145.4l-1 .9M115.2 145.4l.5 .5"/>
<path d="M115.7 145.9h.1"/>
<circle cx="112.3" cy="26.8" r="1.67"/>
<circle cx="41.9" cy="50.3" r="1.65"/>
<circle cx="78.8" cy="60.3" r="1.67"/>
</g>
<g fill="none" stroke="#804000" stroke-width=".15">
<path d="M53.1 102.8h.1M53.1 104.5h.1M53.1 106.2h.1M53.1 109.5h.1M53.1 111.2h.1M53.1 114.6h.1M53.1 116.2h.1M53.1 119.6h.1M53.2 101.8l1 1M53.2 103.5l1 1M53.2 105.1l1 1.1M53.2 108.5l1 1"/>
<path d="M53.2 110.2l1 1M53.2 113.5l1 1.1M53.2 115.2l1 1M53.2 118.5l1 1.1M54.2 101.8l-1.1 1M54.2 103.5l-1.1 1M54.2 105.1l-1.1 1.1M54.2 108.5l-1.1 1M54.2 110.2l-1.1 1M54.2 113.5l-1.1 1.1M54.2 115.2l-1.1 1M54.2 118.5l-1.1 1.1"/>
<path d="M54.2 102.8h.1M54.2 104.5h.1M54.2 106.2h.1M54.2 109.5h.1M54.2 111.2h.1M54.2 114.6h.1M54.2 116.2h.1M54.2 119.6h.1M69.9 112.9h.1M69.9 111.8l1.1 1.1M71 111.8l-1.1 1.1M71 112.9h.1"/>
<path d="M175.5 109.5h.1M175.5 112.9h.1M175.5 116.2h.1M175.5 108.5l1.1 1M175.5 111.8l1.1 1.1M175.5 115.2l1.1 1M176.5 108.5l-1 1M176.5 111.8l-1 1.1M176.5 115.2l-1 1M176.6 109.5h.1M176.6 112.9h.1M176.6 116.2h.1"/>
<path d="M53.1 121.3h.1M53.1 126.3h.1M53.1 128h.1M53.2 120.2l1 1.1M53.2 125.2l1 1.1M53.2 126.9l1 1.1M54.2 120.2l-1.1 1.1M54.2 125.2l-1.1 1.1M54.2 126.9l-1.1 1.1M54.2 121.3h.1M54.2 126.3h.1M54.2 128h.1"/>
<path d="M69.9 124.6h.1M69.9 126.3h.1M69.9 136.4h.1M69.9 138h.1M69.9 135.3l1.1 1.1M69.9 123.6l1.1 1M69.9 125.2l1.1 1.1M69.9 137l1.1 1M71 123.6l-1.1 1M71 125.2l-1.1 1.1M71 135.3l-1.1 1.1M71 137l-1.1 1"/>
<path d="M71 124.6h.1M71 126.3h.1M71 136.4h.1M71 138h.1M53.1 141.4h.1M53.2 140.3l1 1.1M54.2 140.3l-1.1 1.1M54.2 141.4h.1"/>
</g>
<circle cx="52" cy="28.5" r=".32" fill="#f0f"/>
<circle cx="52" cy="28.5" r=".32" fill="none" stroke="#f0f" stroke-width=".15"/>
<circle cx="62" cy="55.3" r=".32" fill="#f0f"/>
<circle cx="62" cy="55.3" r=".32" fill="none" stroke="#f0f" stroke-width=".15"/>
<circle cx="73.8" cy="46.9" r=".32" fill="#f0f"/>
<circle cx="73.8" cy="46.9" r=".32" fill="none" stroke="#f0f" stroke-width=".15"/>
<circle cx="52" cy="26.8" r=".32" fill="#f0f"/>
<circle cx="52" cy="26.8" r=".32" fill="none" stroke="#f0f" stroke-width=".15"/>
<circle cx="52" cy="21.8" r=".32" fill="#f0f"/>
<circle cx="52" cy="21.8" r=".32" fill="none" stroke="#f0f" stroke-width=".15"/>
<circle cx="73.8" cy="26.8" r=".32" fill="#f0f"/>
<circle cx="73.8" cy="26.8" r=".32" fill="none" stroke="#f0f" stroke-width=".15"/>
<circle cx="95.6" cy="26.8" r=".32" fill="#f0f"/>
<circle cx="95.6" cy="26.8" r=".32" fill="none" stroke="#f0f" stroke-width=".15"/>
<circle cx="88.8" cy="26.8" r=".32" fill="#f0f"/>
<circle cx="88.8" cy="26.8" r=".32" fill="none" stroke="#f0f" stroke-width=".15"/>
<circle cx="103.9" cy="35.2" r=".32" fill="#f0f"/>
<circle cx="103.9" cy="35.2" r=".32" fill="none" stroke="#f0f" stroke-width=".15"/>
<circle cx="78.8" cy="53.7" r=".32" fill="#f0f"/>
<circle cx="78.8" cy="53.7" r=".32" fill="none" stroke="#f0f" stroke-width=".15"/>
<circle cx="93.9" cy="117.3" r=".32" fill="#f0f"/>
<circle cx="93.9" cy="117.3" r=".32" fill="none" stroke="#f0f" stroke-width=".15"/>
<circle cx="48.6" cy="112.3" r=".32" fill="#f0f"/>
<circle cx="48.6" cy="112.3" r=".32" fill="none" stroke="#f0f" stroke-width=".15"/>
<circle cx="75.4" cy="114" r=".32" fill="#f0f"/>
<circle cx="75.4" cy="114" r=".32" fill="none" stroke="#f0f" stroke-width=".15"/>
<circle cx="48.6" cy="117.3" r=".32" fill="#f0f"/>
<circle cx="48.6" cy="117.3" r=".32" fill="none" stroke="#f0f" stroke-width=".15"/>
<circle cx="75.4" cy="120.7" r=".32" fill="#f0f"/>
<circle cx="75.4" cy="120.7" r=".32" fill="none" stroke="#f0f" stroke-width=".15"/>
<circle cx="48.6" cy="122.4" r=".32" fill="#f0f"/>
<circle cx="48.6" cy="122.4" r=".32" fill="none" stroke="#f0f" stroke-width=".15"/>
<circle cx="48.6" cy="129.1" r=".32" fill="#f0f"/>
<circle cx="48.6" cy="129.1" r=".32" fill="none" stroke="#f0f" stroke-width=".15"/>
<circle cx="48.6" cy="124.1" r=".32" fill="#f0f"/>
<circle cx="48.6" cy="124.1" r=".32" fill="none" stroke="#f0f" stroke-width=".15"/>
<circle cx="75.4" cy="127.4" r=".32" fill="#f0f"/>
<circle cx="75.4" cy="127.4" r=".32" fill="none" stroke="#f0f" stroke-width=".15"/>
<circle cx="48.6" cy="130.7" r=".32" fill="#f0f"/>
<circle cx="48.6" cy="130.7" r=".32" fill="none" stroke="#f0f" stroke-width=".15"/>
<circle cx="75.4" cy="132.4" r=".32" fill="#f0f"/>
<circle cx="75.4" cy="132.4" r=".32" fill="none" stroke="#f0f" stroke-width=".15"/>
<circle cx="48.6" cy="135.8" r=".32" fill="#f0f"/>
<circle cx="48.6" cy="135.8" r=".32" fill="none" stroke="#f0f" stroke-width=".15"/>
<circle cx="75.4" cy="140.8" r=".32" fill="#f0f"/>
<circle cx="75.4" cy="140.8" r=".32" fill="none" stroke="#f0f" stroke-width=".15"/>
<circle cx="82.1" cy="119" r=".32" fill="#f0f"/>
<circle cx="82.1" cy="119" r=".32" fill="none" stroke="#f0f" stroke-width=".15"/>
<circle cx="43.6" cy="105.6" r=".32" fill="#f0f"/>
<circle cx="43.6" cy="105.6" r=".32" fill="none" stroke="#f0f" stroke-width=".15"/>
<circle cx="31.9" cy="155.9" r=".32" fill="#f0f"/>
<circle cx="31.9" cy="155.9" r=".32" fill="none" stroke="#f0f" stroke-width=".15"/>
<circle cx="196.1" cy="115.7" r=".32" fill="#f0f"/>
<circle cx="196.1" cy="115.7" r=".32" fill="none" stroke="#f0f" stroke-width=".15"/>
<circle cx="43.6" cy="132.4" r=".32" fill="#f0f"/>
<circle cx="43.6" cy="132.4" r=".32" fill="none" stroke="#f0f" stroke-width=".15"/>
<circle cx="103.9" cy="26.8" r=".32" fill="#f0f"/>
<circle cx="103.9" cy="26.8" r=".32" fill="none" stroke="#f0f" stroke-width=".15"/>
<circle cx="41.9" cy="41.9" r=".32" fill="#f0f"/>
<circle cx="41.9" cy="41.9" r=".32" fill="none" stroke="#f0f" stroke-width=".15"/>
<circle cx="40.2" cy="41.9" r=".32" fill="#f0f"/>
<circle cx="40.2" cy="41.9" r=".32" fill="none" stroke="#f0f" stroke-width=".15"/>
<circle cx="82.1" cy="87.2" r=".32" fill="#f0f"/>
<circle cx="82.1" cy="87.2" r=".32" fill="none" stroke="#f0f" stroke-width=".15"/>
<circle cx="82.1" cy="95.6" r=".32" fill="#f0f"/>
<circle cx="82.1" cy="95.6" r=".32" fill="none" stroke="#f0f" stroke-width=".15"/>
<circle cx="82.1" cy="100.6" r=".32" fill="#f0f"/>
<circle cx="82.1" cy="100.6" r=".32" fill="none" stroke="#f0f" stroke-width=".15"/>
<circle cx="78.8" cy="103.9" r=".32" fill="#f0f"/>
<circle cx="78.8" cy="103.9" r=".32" fill="none" stroke="#f0f" stroke-width=".15"/>
<circle cx="78.8" cy="122.4" r=".32" fill="#f0f"/>
<circle cx="78.8" cy="122.4" r=".32" fill="none" stroke="#f0f" stroke-width=".15"/>
<circle cx="206.2" cy="103.9" r=".32" fill="#f0f"/>
<circle cx="206.2" cy="103.9" r=".32" fill="none" stroke="#f0f" stroke-width=".15"/>
<g font-size="1.5">
<text x="50.6" y="17.8">5V</text>
<text x="100.9" y="22.8">3V3_R2</text>
<text x="39.4" y="27.9">3V3</text>
<text x="43.6" y="28.2">25V</text>
<text x="54.1" y="26.5">12</text>
<text x="54.1" y="28.2">11</text>
<text x="54.1" y="29.8">10</text>
<text x="71.6" y="26.5">1</text>
<text x="71.6" y="28.2">2</text>
<text x="83.8" y="29.9">5.5A</text>
<text x="108.2" y="26.5">1</text>
<text x="55" y="34.8">7</text>
<text x="71.6" y="31.5">16</text>
<text x="71.6" y="34.8">5</text>
<text x="97.2" y="33.2">25V</text>
<text x="107.3" y="35.1">10V</text>
<text x="48.6" y="38.3">10V</text>
<text x="54.1" y="41.5">13</text>
<text x="55" y="36.5">8</text>
<text x="71.6" y="41.5">4</text>
<text x="43.3" y="46.9" transform="rotate(-90 43.3 46.9)">1</text>
<text x="55" y="44.9">9</text>
<text x="71.6" y="44.9">3</text>
<text x="71.6" y="46.6">6</text>
<text x="46.9" y="51.6">10V</text>
<text x="60" y="53.2" transform="rotate(-90 60 53.2)">17</text>
<text x="61.7" y="53.2" transform="rotate(-90 61.7 53.2)">14</text>
<text x="63.3" y="53.2" transform="rotate(-90 63.3 53.2)">15</text>
<text x="80.2" y="57" transform="rotate(-90 80.2 57)">1</text>
<text x="92.2" y="54">5V</text>
<text x="79.2" y="81.5">3V3_R2</text>
<text x="204.9" y="89.9">3V3</text>
<text x="40.6" y="91.6">3V3_R2</text>
<text x="68.7" y="93.6">10V</text>
<text x="56.6" y="100.2">1</text>
<text x="56.6" y="101.9">3</text>
<text x="66.6" y="100.2">2</text>
<text x="66.6" y="101.9">4</text>
<text x="75.8" y="96.6">5V_PCI</text>
<text x="56.6" y="103.6">5</text>
<text x="56.6" y="105.2">7</text>
<text x="56.6" y="106.9">9</text>
<text x="66.6" y="103.6">6</text>
<text x="66.6" y="105.2">8</text>
<text x="66.6" y="106.9">10</text>
<text x="178" y="103.6">P1</text>
<text x="178" y="105.2">P2</text>
<text x="178" y="106.9">P3</text>
<text x="190.6" y="103.6">CD</text>
<text x="38.6" y="113.9">10V</text>
<text x="55.8" y="108.6">11</text>
<text x="55.8" y="110.3">13</text>
<text x="55.8" y="112">15</text>
<text x="55.8" y="113.6">17</text>
<text x="66.6" y="108.6">12</text>
<text x="66.6" y="110.3">14</text>
<text x="66.6" y="112">16</text>
<text x="66.6" y="113.6">18</text>
<text x="157.6" y="112.2">10V</text>
<text x="178" y="108.6">P4</text>
<text x="178" y="110.3">P5</text>
<text x="178" y="112">P6</text>
<text x="178" y="113.6">P7</text>
<text x="190.6" y="113.6">GND1</text>
<text x="207.9" y="110.3">10V</text>
<text x="55.8" y="115.3">19</text>
<text x="55.8" y="117">21</text>
<text x="55.8" y="118.7">23</text>
<text x="66.6" y="115.3">20</text>
<text x="66.6" y="117">22</text>
<text x="66.6" y="118.7">24</text>
<text x="178" y="115.3">P8</text>
<text x="190.6" y="115.3">GND2</text>
<text x="55.8" y="120.4">25</text>
<text x="55.8" y="122">27</text>
<text x="55.8" y="123.7">29</text>
<text x="55.8" y="125.3">31</text>
<text x="66.6" y="120.4">26</text>
<text x="66.6" y="122">28</text>
<text x="66.6" y="123.7">30</text>
<text x="66.6" y="125.3">32</text>
<text x="55.8" y="127">33</text>
<text x="55.8" y="128.7">35</text>
<text x="55.8" y="130.4">37</text>
<text x="66.6" y="127">34</text>
<text x="66.6" y="128.7">36</text>
<text x="66.6" y="130.4">38</text>
<text x="55.8" y="132.1">39</text>
<text x="55.8" y="133.7">41</text>
<text x="55.8" y="135.4">43</text>
<text x="55.8" y="137.1">45</text>
<text x="66.6" y="132.1">40</text>
<text x="66.6" y="133.7">42</text>
<text x="66.6" y="135.4">44</text>
<text x="66.6" y="137.1">46</text>
<text x="55.8" y="138.8">47</text>
<text x="55.8" y="140.5">49</text>
<text x="55.8" y="142.1">51</text>
<text x="66.6" y="138.8">48</text>
<text x="66.6" y="140.5">50</text>
<text x="66.6" y="142.1">52</text>
<text x="104.3" y="140.2">5V_PCI</text>
<text x="121.1" y="140.2">5V</text>
<text x="214.6" y="184.1">Title</text>
<text x="221.3" y="185.8">OpenXC Modem, Main - Mini PCIe Radio</text>
<text x="214.6" y="189.1">Size</text>
<text x="214.6" y="190.8">Custom</text>
<text x="221.3" y="189.1">Document Number</text>
<text x="221.3" y="190.8">DWG-00001143-002-SCH</text>
<text x="269.9" y="189.1">Rev</text>
<text x="271.6" y="190.8">1</text>
<text x="214.6" y="194.1">Date:</text>
<text x="223.3" y="194.1">Monday, June 08, 2015</text>
<text x="248.1" y="194.1">Sheet</text>
<text x="256.5" y="194.1">11</text>
<text x="261.5" y="194.1">of</text>
<text x="266.6" y="194.1">12</text>
</g>
<g font-size="1.5" fill="#000080">
<text x="110.7" y="23.2">TP42</text>
<text x="43.6" y="24.8">C136</text>
<text x="43.6" y="26.5">10uf 0805</text>
<text x="58.2" y="24.2">U18</text>
<text x="77.1" y="29.9">0.47uH</text>
<text x="80.5" y="24.8">L18</text>
<text x="97.2" y="29.9">C137</text>
<text x="45.3" y="34.9">C139</text>
<text x="50.3" y="34.9">10nf</text>
<text x="107.1" y="31.5">C138</text>
<text x="107.1" y="33.1">1uf</text>
<text x="33.5" y="41.6">0ohm</text>
<text x="35.2" y="36.6">R139</text>
<text x="35.2" y="38.3">10k</text>
<text x="46.9" y="48.3">C140</text>
<text x="46.9" y="50">10nf 0201</text>
<text x="65.4" y="51.6">TPS62091</text>
<text x="80.5" y="51.6">R140</text>
<text x="85.5" y="51.6">100K</text>
<text x="38.6" y="54.4">TP43</text>
<text x="75.4" y="64.4">TP44</text>
<text x="67.1" y="90.2">C141</text>
<text x="68.7" y="91.9">1uf</text>
<text x="58.7" y="96.9">J4</text>
<text x="182.2" y="101.3">J5</text>
<text x="197.8" y="101.1">R216</text>
<text x="207.9" y="96.9">R141</text>
<text x="207.9" y="98.6">10k</text>
<text x="95.6" y="107">R188</text>
<text x="199.5" y="107">200</text>
<text x="207.9" y="107">C157</text>
<text x="38.4" y="110.3">C142</text>
<text x="38.4" y="111.8">1uf</text>
<text x="95.6" y="108.7">10k</text>
<text x="157.4" y="108.7">C143</text>
<text x="157.4" y="110.2">1uf</text>
<text x="182.2" y="119.4">SIM CONN</text>
<text x="109" y="143.8">R206</text>
<text x="115.7" y="143.8">0ohm</text>
<text x="26.8" y="148.9">R143</text>
<text x="33.5" y="148.9">R144</text>
<text x="40.3" y="148.9">R145</text>
<text x="58.7" y="147.2">1759503-1</text>
<text x="26.8" y="150.6">1k</text>
<text x="33.5" y="150.6">1k</text>
<text x="40.3" y="150.6">1k</text>
</g>
<g font-size="1.5" fill="#004080">
<text x="57.9" y="27.6">PVIN1</text>
<text x="57.9" y="29.3">PVIN2</text>
<text x="66.2" y="27.6">SW1</text>
<text x="66.2" y="29.3">SW2</text>
<text x="108.2" y="28.2">1</text>
<text x="57.9" y="30.9">AVIN</text>
<text x="57.9" y="35.9">CP</text>
<text x="66.4" y="32.6">VOS</text>
<text x="67.6" y="35.9">FB</text>
<text x="57.9" y="37.6">CN</text>
<text x="41.7" y="46.9" transform="rotate(-90 41.7 46.9)">1</text>
<text x="57.9" y="46">SS</text>
<text x="57.9" y="42.6">EN</text>
<text x="65.2" y="47.7">AGND</text>
<text x="65.4" y="46">FREQ</text>
<text x="67.4" y="42.6">PG</text>
<text x="61.1" y="49.4" transform="rotate(-90 61.1 49.4)">TPAD</text>
<text x="62.8" y="49.4" transform="rotate(-90 62.8 49.4)">PGND1</text>
<text x="64.4" y="49.4" transform="rotate(-90 64.4 49.4)">PGND2</text>
<text x="78.5" y="57" transform="rotate(-90 78.5 57)">1</text>
<text x="181.9" y="104.7">P1</text>
<text x="181.9" y="106.3">P2</text>
<text x="186.4" y="104.7">CD</text>
<text x="181.9" y="108">P3</text>
<text x="181.9" y="109.7">P4</text>
<text x="181.9" y="111.4">P5</text>
<text x="181.9" y="113.1">P6</text>
<text x="181.9" y="114.7">P7 GND1</text>
<text x="181.9" y="116.4">P8 GND2</text>
</g>
<g font-size="1.5" fill="#800000">
<text x="40.3" y="33.2">0201</text>
<text x="93.9" y="31.5">080522uf</text>
<text x="102.3" y="31.5">0201</text>
<text x="48.6" y="36.6">0201</text>
<text x="30.2" y="43.3">0201</text>
<text x="82.2" y="55">0201</text>
<text x="72.1" y="91.9">0201</text>
<text x="206.2" y="95.2">0201</text>
<text x="93.9" y="105.3">0201</text>
<text x="33.5" y="110.3">0201</text>
<text x="152.6" y="108.7">0201</text>
<text x="199.5" y="108.7">0201</text>
<text x="204.6" y="108.7">0201.1uf</text>
<text x="25.1" y="147.2">0201</text>
<text x="31.9" y="147.2">0201</text>
<text x="38.6" y="147.2">0201</text>
<text x="110.7" y="148.9">0805</text>
</g>
<g font-size="1.5" fill="#00f">
<text x="23.5" y="41.5">PA4 R168</text>
<text x="38.6" y="100.2">PA7</text>
<text x="209.6" y="103.5">PA10</text>
<text x="83.8" y="115.2">PA5</text>
<text x="83.8" y="116.9">PA6</text>
</g>
<g font-size="1.5" fill="#f00">
<text x="45.6" y="41.4">R2_EN</text>
<text x="4" y="42.5">[8]</text>
<text x="7.6" y="42.5">3V3_R2_EN</text>
<text x="17.4" y="101.1">[8]</text>
<text x="21" y="101.1">R2_WAKE#</text>
<text x="84.2" y="105.3">SIMVCC</text>
<text x="84.2" y="107">SIMIO</text>
<text x="166.3" y="103.6">SIMVCC</text>
<text x="166.3" y="105.3">SIMRST</text>
<text x="166.3" y="107">SIMCLK</text>
<text x="222.3" y="104.5">SIM_CD</text>
<text x="229.9" y="104.5">[8]</text>
<text x="84.2" y="108.6">SIMCLK</text>
<text x="84.2" y="110.3">SIMRST</text>
<text x="166.3" y="113.7">SIMIO</text>
<text x="107.3" y="116.2">R2_WDISABLE#</text>
<text x="107.3" y="117.9">R2_PERST#</text>
<text x="117.7" y="117.9">[8]</text>
<text x="120.7" y="116.2">[8]</text>
<text x="94.4" y="129.5">HHSDMB</text>
<text x="94.4" y="131.1">HHSDPB</text>
<text x="102.6" y="131.1">[6]</text>
<text x="102.8" y="129.5">[6]</text>
<text x="38.9" y="136.9">PCM_CLK</text>
<text x="94.9" y="134.7">R2_DIRECT_LED#</text>
<text x="110" y="134.7">[6]</text>
<text x="38.9" y="138.6">PCM_RX</text>
<text x="38.9" y="141.9">PCM_SYNC</text>
</g>
<g font-size="1.2">
<text x="29" y="1.3">5</text>
<text x="83.7" y="1.3">4</text>
<text x="138.3" y="1.3">3</text>
<text x="193" y="1.3">2</text>
<text x="247.6" y="1.3">1</text>
<text x=".4" y="26.9">D</text>
<text x="275.4" y="26.9">D</text>
<text x=".4" y="75.1">C</text>
<text x="275.4" y="75.1">C</text>
<text x=".4" y="123.3">B</text>
<text x="275.4" y="123.3">B</text>
<text x=".4" y="171.4">A</text>
<text x="275.4" y="171.4">A</text>
<text x="29" y="195.7">5</text>
<text x="83.7" y="195.7">4</text>
<text x="138.3" y="195.7">3</text>
<text x="193" y="195.7">2</text>
<text x="247.6" y="195.7">1</text>
</g>
</svg>
